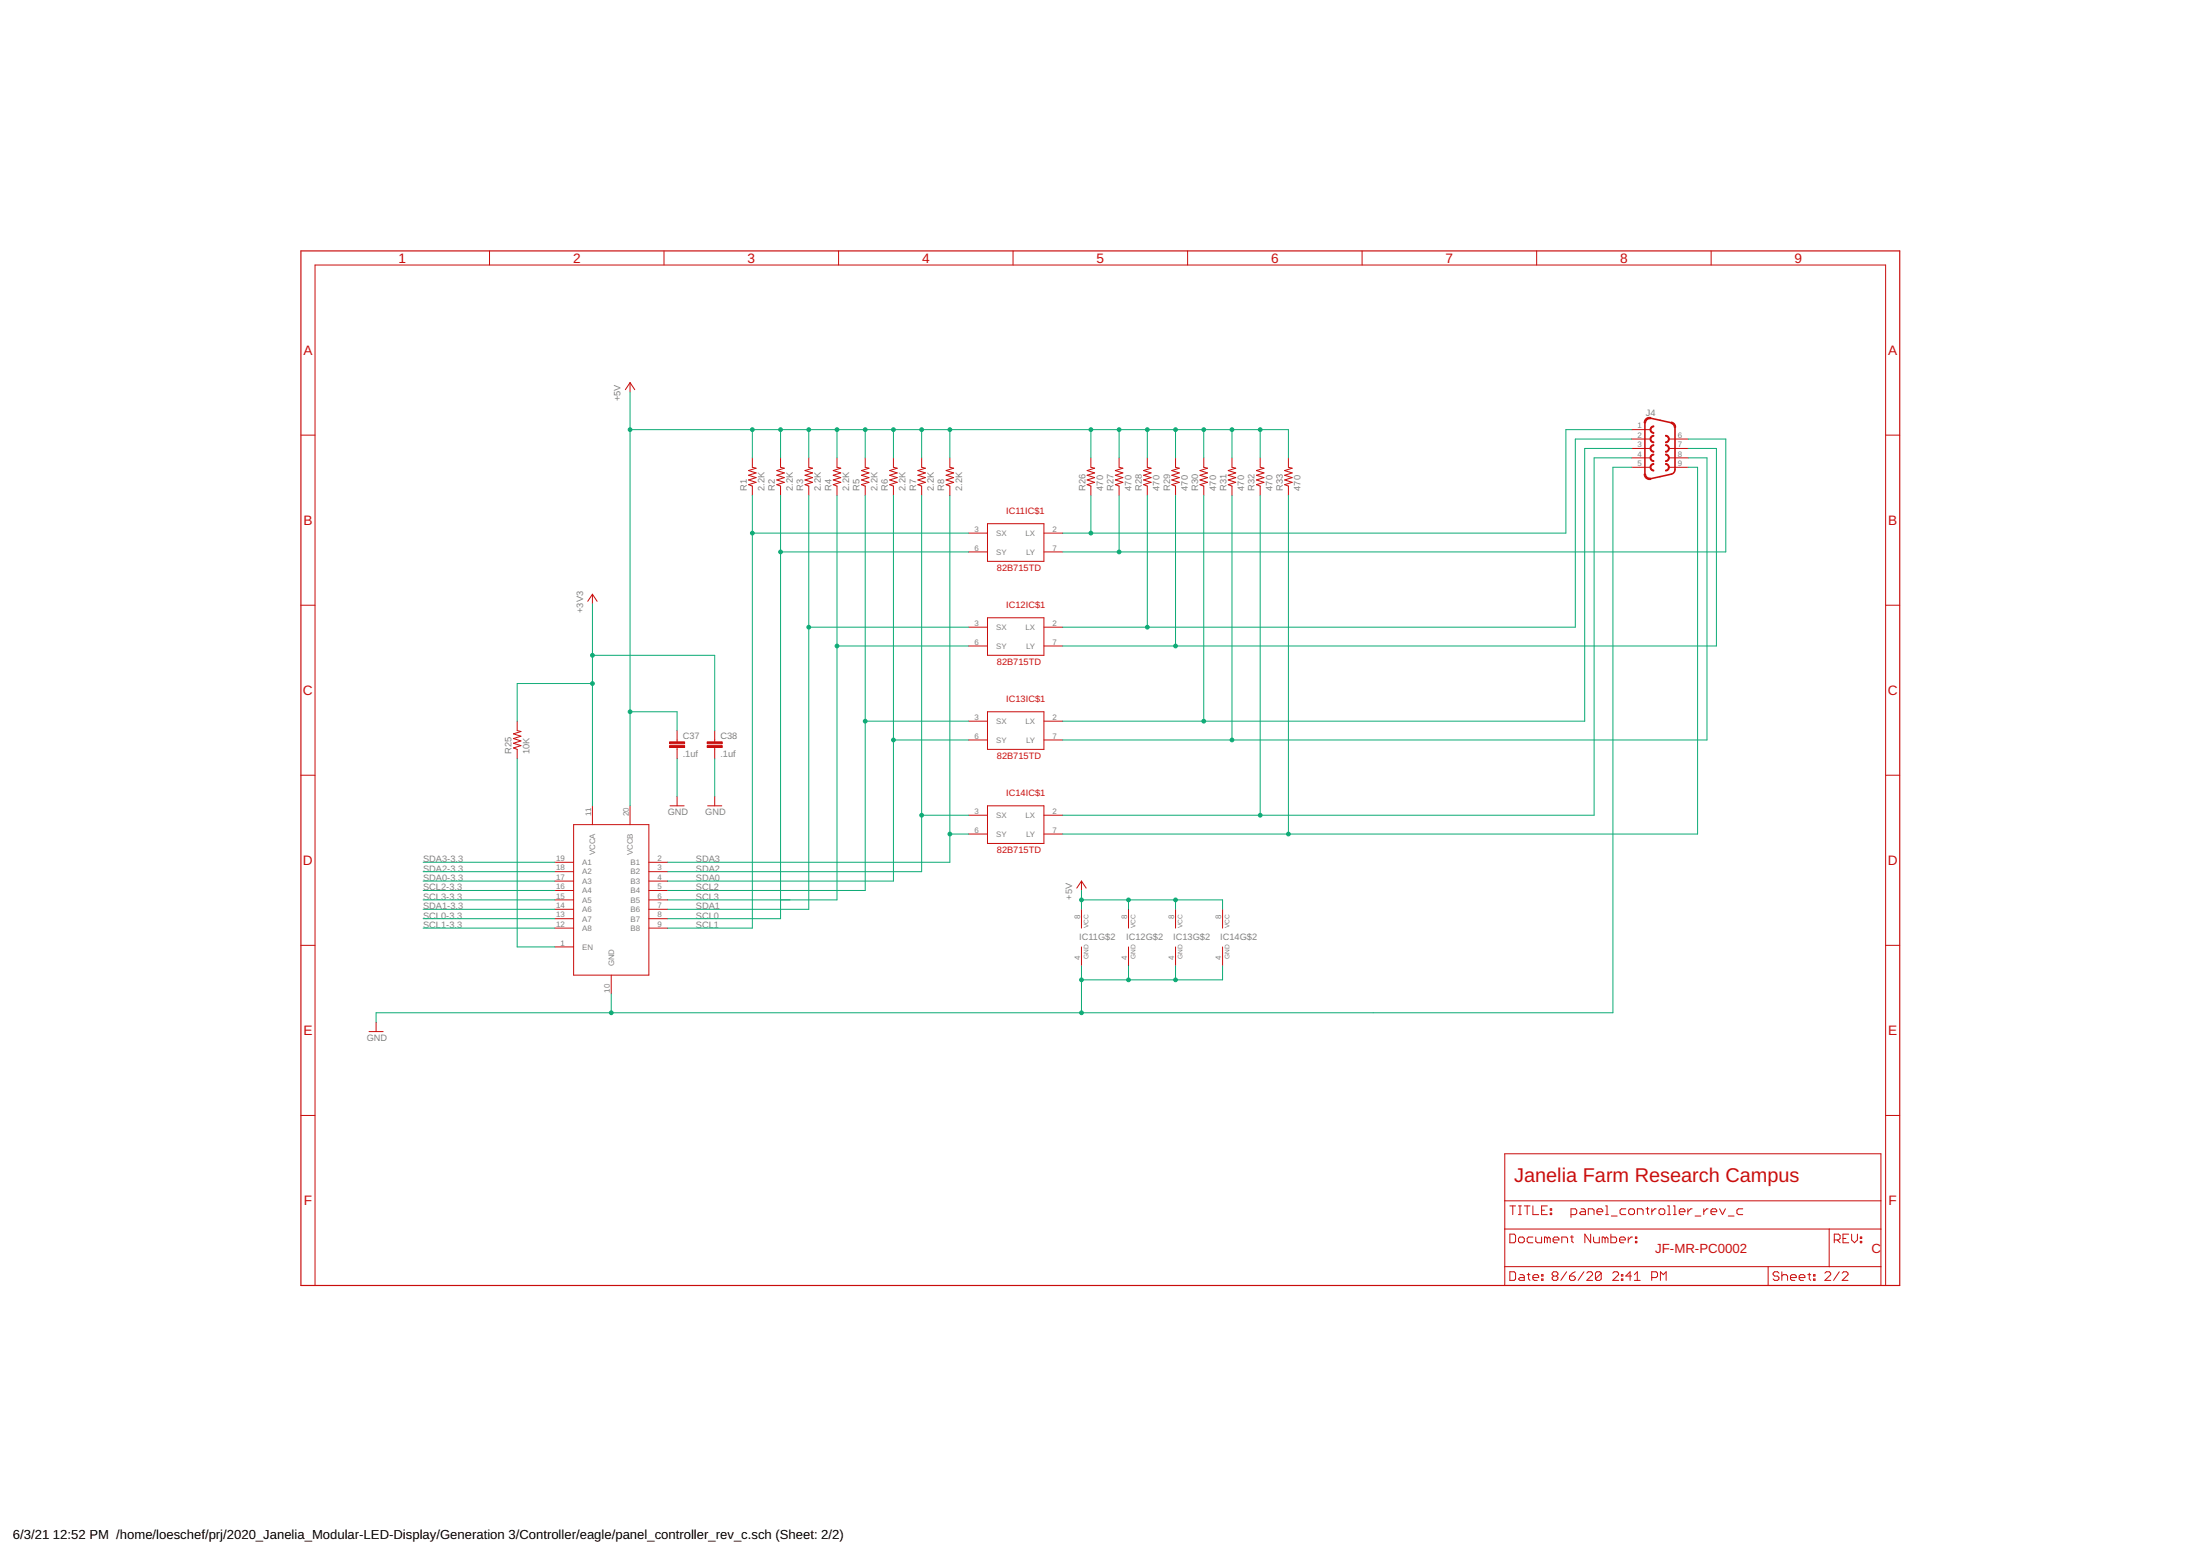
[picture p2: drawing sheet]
<svg xmlns="http://www.w3.org/2000/svg" width="594mm" height="420mm" viewBox="0 0 594 420" stroke-linecap="round" stroke-linejoin="round" font-family="sans-serif">
<g fill="none" stroke="#c90d0c" stroke-width=".27">
<path d="M132.2 67.8v3.8M179.3 67.8v3.8M226.4 67.8v3.8M273.6 67.8v3.8M320.7 67.8v3.8M367.8 67.8v3.8M415 67.8v3.8M462.1 67.8v3.8M81.3 117.5h3.8M170.1 103.3v2.6M170.1 103.3l1.3 1.9M170.1 103.3l-1.2 1.9"/>
<path d="M440.6 116h5.1M440.6 118.6h5.1M450.8 118.6h5.1M509.2 117.5h3.8M203.2 123.6v2.6l1 .2-2.1 .7 2.1 .6-2.1 .6 2.1 .7-2.1 .6 2.1 .6-2.1 .7 1.1 .4v2.5M210.8 123.6v2.6l1 .2-2 .7 2 .6-2 .6 2 .7-2 .6 2 .6-2 .7 1 .4v2.5M218.4 123.6v2.6l1 .2-2 .7 2 .6-2 .6 2 .7-2 .6 2 .6-2 .7 1 .4v2.5M226 123.6v2.6l1 .2-2 .7 2 .6-2 .6 2 .7-2 .6 2 .6-2 .7 1 .4v2.5M233.6 123.6v2.6l1.1 .2-2.1 .7 2.1 .6-2.1 .6 2.1 .7-2.1 .6 2.1 .6-2.1 .7 1 .4v2.5M241.3 123.6v2.6l1 .2-2.1 .7 2.1 .6-2.1 .6 2.1 .7-2.1 .6 2.1 .6-2.1 .7 1.1 .4v2.5M248.9 123.6v2.6l1 .2-2 .7 2 .6-2 .6 2 .7-2 .6 2 .6-2 .7 1 .4v2.5M256.5 123.6v2.6l1 .2-2 .7 2 .6-2 .6 2 .7-2 .6 2 .6-2 .7 1 .4v2.5"/>
<path d="M294.6 123.6v2.6l1 .2-2 .7 2 .6-2 .6 2 .7-2 .6 2 .6-2 .7 1 .4v2.5M302.2 123.6v2.6l1 .2-2 .7 2 .6-2 .6 2 .7-2 .6 2 .6-2 .7 1 .4v2.5M309.8 123.6v2.6l1 .2-2 .7 2 .6-2 .6 2 .7-2 .6 2 .6-2 .7 1 .4v2.5M317.4 123.6v2.6l1.1 .2-2.1 .7 2.1 .6-2.1 .6 2.1 .7-2.1 .6 2.1 .6-2.1 .7 1 .4v2.5M325.1 123.6v2.6l1 .2-2.1 .7 2.1 .6-2.1 .6 2.1 .7-2.1 .6 2.1 .6-2.1 .7 1.1 .4v2.5M332.7 123.6v2.6l1 .2-2 .7 2 .6-2 .6 2 .7-2 .6 2 .6-2 .7 1 .4v2.5M340.3 123.6v2.6l1 .2-2 .7 2 .6-2 .6 2 .7-2 .6 2 .6-2 .7 1 .4v2.5M347.9 123.6v2.6l1 .2-2 .7 2 .6-2 .6 2 .7-2 .6 2 .6-2 .7 1 .4v2.5M440.6 121.1h5.1M440.6 123.6h5.1M440.6 126.2h5.1M450.8 121.1h5.1"/>
<path d="M450.8 123.6h5.1M450.8 126.2h5.1M261.6 144h5.1M261.6 149h5.1M266.7 141.4h15.2v10.2h-15.2zM281.9 144h5.1M281.9 149h5.1M81.3 163.4h3.8M160 160.5v2.5M160 160.5l1.2 1.9M160 160.5l-1.3 1.9M261.6 169.4h5.1"/>
<path d="M261.6 174.4h5.1M266.7 166.8h15.2v10.2h-15.2zM281.9 169.4h5.1M281.9 174.4h5.1M509.2 163.4h3.8M139.7 194.7v2.6l1 .2-2.1 .7 2.1 .6-2.1 .6 2.1 .7-2.1 .6 2.1 .6-2.1 .7 1.1 .4v2.5M182.8 197.3v3M193 197.3v3M261.6 194.7h5.1M261.6 199.8h5.1M266.7 192.2h15.2v10.2h-15.2zM281.9 194.7h5.1"/>
<path d="M281.9 199.8h5.1M81.3 209.3h3.8M160 217.6v5.1M170.1 217.6v5.1M180.9 217.6h3.8M182.8 201.8v3.1M182.8 215.1v2.5M191.1 217.6h3.8M193 201.8v3.1M193 215.1v2.5M266.7 217.6h15.2v10.2h-15.2zM509.2 209.3h3.8"/>
<path d="M149.8 232.8h5.1M149.8 235.4h5.1M149.8 237.9h5.1M154.9 222.7h20.3v40.6h-20.3zM175.2 232.8h5.1M175.2 235.4h5.1M175.2 237.9h5.1M261.6 220.1h5.1M261.6 225.2h5.1M281.9 220.1h5.1M281.9 225.2h5.1M292 237.9v2.6"/>
<path d="M292 237.9l1.3 1.9M292 237.9l-1.2 1.9M81.3 255.3h3.8M149.8 240.5h5.1M149.8 243h5.1M149.8 245.5h5.1M149.8 248.1h5.1M149.8 250.6h5.1M149.8 255.7h5.1M175.2 240.5h5.1M175.2 243h5.1M175.2 245.5h5.1"/>
<path d="M175.2 248.1h5.1M175.2 250.6h5.1M292 245.5v5.1M292 255.7v5.1M304.7 245.5v5.1M304.7 255.7v5.1M317.4 245.5v5.1M317.4 255.7v5.1M330.1 245.5v5.1M330.1 255.7v5.1M509.2 255.3h3.8M99.7 278.6h3.8"/>
<path d="M101.6 276v2.6M165.1 263.3v5.1M81.3 301.2h3.8M406.3 311.6h101.6v35.5h-101.6zM509.2 301.2h3.8M406.3 331.9h101.6M406.3 324.3h101.6M407.7 333.2h1.2l.4 .4v1.6l-.4 .4h-1.2zM407.7 325.6h1.6M408.5 325.6v2.4M410 334.4l.4-.4h.8l.4 .4v.8l-.4 .4h-.8l-.4-.4zM410 325.6h.8"/>
<path d="M410 328h.8M410.4 325.6v2.4M411.6 325.6h1.6M412.4 325.6v2.4M413.9 325.6v2.4h1.6M413.9 334h-1.1l-.4 .4v.8l.4 .4h1.1M414.7 334v1.2l.4 .4h1.2v-1.6M416.3 326.8h.8M417.8 325.6h-1.5v2.4h1.5M417.8 334.4l-.4-.4h-.3v1.6M417.8 334.4l.4-.4 .4 .4v1.2M417.8 334.4v1.2"/>
<path d="M418.6 327.6h.4v.4h-.4zM418.6 326.4h.4v.4h-.4zM419.4 334.8h1.6v-.4l-.4-.4h-.8l-.4 .4v.8l.4 .4h.8M421.7 335.6v-1.6h1.2l.4 .4v1.2M424.1 334h.8M424.2 328h1.2l.4-.4v-.8l-.4-.4h-1.2v2.3M424.5 333.6v1.6l.4 .4M427 326.4h.7l.4 .4v1.2h-1.1l-.4-.4 .4-.4h1.1M428.9 328v-1.6h1.2l.3 .4v1.2M429.5 333.2v2.4l-1.5-2.4v2.4M430.3 334v1.2l.4 .4h1.2v-1.6M431.2 327.2h1.6v-.4l-.4-.4h-.8l-.4 .4v.8l.4 .4h.8"/>
<path d="M433.4 334.4l-.4-.4h-.4v1.6M433.4 334.4v1.2M433.4 334.4l.4-.4 .4 .4v1.2M433.6 325.6h.4v2.4M433.6 328h.7M435 333.2v2.4h1.2l.3-.4v-.8l-.3-.4h-1.2M435.1 328.4h1.6M437.3 334.8h1.6v-.4l-.4-.4h-.8l-.4 .4v.8l.4 .4h.8M439 326.4h-1.1l-.4 .4v.8l.4 .4h1.1M439.7 334v1.6M439.8 326.8l.4-.4h.8l.4 .4v.8l-.4 .4h-.8l-.4-.4zM440.8 334h-.4l-.7 .8"/>
<path d="M441.6 335.2h.4v.4h-.4zM441.6 334h.4v.4h-.4zM442.2 328v-1.6h1.1l.4 .4v1.2M444.5 326.4h.8M444.9 326v1.6l.4 .4M446 326.4v1.6M447.2 326.4h-.4l-.8 .8M448 326.8l.4-.4h.8l.4 .4v.8l-.4 .4h-.8l-.4-.4zM450.3 325.6h.4v2.4M450.3 328h.8M451.9 325.6h.4v2.4M451.9 328h.8"/>
<path d="M453.5 327.2h1.5v-.4l-.4-.4h-.8l-.3 .4v.8l.3 .4h.8M455.8 326.4v1.6M456.9 326.4h-.3l-.8 .8M457.7 328.4h1.6M460.1 326.4v1.6M461.2 326.4h-.3l-.8 .8M462 327.2h1.6v-.4l-.4-.4h-.8l-.4 .4v.8l.4 .4h.8M464.4 326.4l.7 1.6 .8-1.6M466.7 328.4h1.5M470.6 326.4h-1.2l-.4 .4v.8l.4 .4h1.2M493.9 331.9v10.1M495.3 334.8h1.2l.4-.4v-.8l-.4-.4h-1.2v2.4"/>
<path d="M496.1 334.8l.8 .8M497.7 334.4h.8M499.2 333.2h-1.5v2.4h1.5M500 333.2v1.6l.8 .8 .8-.8v-1.6M502.3 335.2h.4v.4h-.4zM502.3 334h.4v.4h-.4zM85.1 347.1v-275.5h424.1v275.5M406.3 342h101.6M407.7 343.4h1.2l.4 .4v1.6l-.4 .3h-1.2zM410.4 344.2h.8l.4 .4v1.1h-1.2l-.4-.3 .4-.4h1.2M412.4 344.2h.8M412.8 343.8v1.6l.4 .3"/>
<path d="M413.9 345h1.6v-.4l-.4-.4h-.8l-.4 .4v.8l.4 .3h.8M416.3 345.4h.4v.3h-.4zM416.3 344.2h.4v.4h-.4zM419.5 344.6l-.4 .4v.4l.4 .3h.8l.4-.3v-.4l-.4-.4M419.5 344.6l-.4-.4v-.4l.4-.4h.8l.4 .4v.4l-.4 .4M419.5 344.6h.8M423 343.4l-1.5 2.3M423.8 344.6h1.2l.4 .4v.4l-.4 .3h-.8l-.4-.3zM425.4 343.4l-.8 .4-.8 .8M427.7 343.4l-1.6 2.3M428.5 343.8l.4-.4h.8l.3 .4v.4l-1.5 1.5h1.5M432.4 343.8v1.6l-.4 .3h-.8l-.4-.3"/>
<path d="M432.4 343.8l-.4-.4h-.8l-.4 .4v1.6M432.4 343.8l-1.6 1.6M435.5 343.8l.4-.4h.8l.4 .4v.4l-1.6 1.5h1.6M437.8 345.4h.4v.3h-.4zM437.8 344.2h.4v.4h-.4zM440.6 344.6h-1.6l1.2-1.2v2.3M441.3 345.7h1.6M441.3 344.2l.8-.8v2.3M446 345h1.2l.4-.4v-.8l-.4-.4h-1.2v2.3M448.4 345.7v-2.3l.7 .8 .8-.8v2.3M477.5 342v5.1M480.4 343.8l-.4-.4h-.8l-.4 .4v.4l.4 .4h.8l.4 .4v.4l-.4 .3h-.8l-.4-.3"/>
<path d="M481.2 344.6l.3-.4h.8l.4 .4v1.1M481.2 343.4v2.3M483.5 345h1.6v-.4l-.4-.4h-.8l-.4 .4v.8l.4 .3h.8M485.8 345h1.6v-.4l-.4-.4h-.8l-.4 .4v.8l.4 .3h.8M488.2 344.2h.7M488.6 343.8v1.6l.3 .3M489.7 345.4h.4v.3h-.4zM489.7 344.2h.4v.4h-.4zM492.8 343.8l.4-.4h.8l.3 .4v.4l-1.5 1.5h1.5M496.7 343.4l-1.6 2.3M497.5 343.8l.4-.4h.7l.4 .4v.4l-1.5 1.5h1.5"/>
</g>
<g fill="#c90d0c" stroke="#c90d0c" stroke-width=".27">
<path d="M445.9 117.8l.7-.3v.3a.76 .76 0 0 0-.8 .8 .76 .76 0 0 0 .8 .7v.3a1.02 1.02 0 0 1-1-.7 1.02 1.02 0 0 1 .3-1.1z" fill-rule="evenodd"/>
<path d="M449.8 117.5a1.02 1.02 0 0 1 1 1.1 1.02 1.02 0 0 1-1 1v-.3a.76 .76 0 0 0 .7-.7 .76 .76 0 0 0-.7-.8z" fill-rule="evenodd"/>
<path d="M445.9 115.2l.7-.2v.3a.76 .76 0 0 0-.8 .7 .76 .76 0 0 0 .8 .8v.2a1.02 1.02 0 0 1-1-.6 1.02 1.02 0 0 1 .3-1.2z" fill-rule="evenodd"/>
<path d="M449.8 122.6a1.02 1.02 0 0 1 1 1 1.02 1.02 0 0 1-1 1.1v-.3a.76 .76 0 0 0 .7-.8 .76 .76 0 0 0-.7-.7z" fill-rule="evenodd"/>
<path d="M445.9 120.3l.7-.2v.2a.76 .76 0 0 0-.8 .8 .76 .76 0 0 0 .8 .8v.2a1.02 1.02 0 0 1-1-.7 1.02 1.02 0 0 1 .3-1.1z" fill-rule="evenodd"/>
<path d="M449.8 120.1a1.02 1.02 0 0 1 1 1 1.02 1.02 0 0 1-1 1v-.2a.76 .76 0 0 0 .7-.8 .76 .76 0 0 0-.7-.8z" fill-rule="evenodd"/>
<path d="M445.9 122.9l.7-.3v.3a.76 .76 0 0 0-.8 .7 .76 .76 0 0 0 .8 .8v.3a1.02 1.02 0 0 1-1-.7 1.02 1.02 0 0 1 .3-1.1z" fill-rule="evenodd"/>
<path d="M449.8 125.2a1.02 1.02 0 0 1 1 1 1.02 1.02 0 0 1-1 1v-.3a.76 .76 0 0 0 .7-.7 .76 .76 0 0 0-.7-.8z" fill-rule="evenodd"/>
<path d="M445.9 125.4l.7-.2v.2a.76 .76 0 0 0-.8 .8 .76 .76 0 0 0 .8 .7v.3a1.02 1.02 0 0 1-1-.7 1.02 1.02 0 0 1 .3-1.1z" fill-rule="evenodd"/>
<path d="M444.4 113.1l.5-.3 .9-.1-.1 .4h-.6l-.4 .3-.3 .8h-.4z" fill-rule="evenodd"/>
<path d="M451.4 113.9l.7 .4 .4 1.1h-.4l-.1-.6-.7-.5z" fill-rule="evenodd"/>
<path d="M444 128h.4l.3 .8 .4 .3h.6l.1 .4a1.46 1.46 0 0 1-1.8-1.5z" fill-rule="evenodd"/>
</g>
<path d="M444.2 114.2v13.8M445.7 112.9l5.6 1.3M452.3 115.4l-.1 12-.4 .4-.5 .2-5.6 1.3" fill="none" stroke="#c90d0c" stroke-width=".42"/>
<path d="M81.3 67.8h431.7v279.3h-431.7z" fill="none" stroke="#c90d0c" stroke-width=".32"/>
<g fill="#c90d0c" stroke="#c90d0c" stroke-width=".27">
<path d="M180.8 201.3h4.1v.5h-4.1z"/>
<path d="M180.8 200.3h4.1v.5h-4.1z"/>
<path d="M191 201.3h4v.5h-4z"/>
<path d="M191 200.3h4v.5h-4z"/>
</g>
<g fill="none" stroke="#0dab76" stroke-width=".27">
<path d="M170.1 116h177.8v7.6M170.1 105.9v111.7M203.2 116v7.6M210.8 116v7.6M218.4 116v7.6M226 116v7.6M233.6 116v7.6M241.3 116v7.6M248.9 116v7.6M256.5 116v7.6M294.6 116v7.6M302.2 116v7.6"/>
<path d="M309.8 116v7.6M317.4 116v7.6M325.1 116v7.6M332.7 116v7.6M340.3 116v7.6M440.6 118.6h-15.2v50.8h-138.4M440.6 116h-17.8v28h-135.8M455.9 118.6h10.1v30.4h-179M203.2 133.8v116.8h-22.9M210.8 133.8v114.3h-30.5M218.4 133.8v111.7h-38.1M226 133.8v109.2h-45.7"/>
<path d="M233.6 133.8v106.7h-53.3M241.3 133.8v104.1h-61M248.9 133.8v101.6h-68.6M256.5 133.8v99h-76.2M294.6 133.8v10.2M302.2 133.8v15.2M309.8 133.8v35.6M317.4 133.8v40.6M325.1 133.8v60.9M332.7 133.8v66M340.3 133.8v86.3M347.9 133.8v91.4"/>
<path d="M440.6 121.1h-12.7v73.6h-140.9M440.6 123.6h-10.1v96.5h-143.5M440.6 126.2h-5.1v147.3h-333.9v2.5M455.9 121.1h7.6v53.3h-176.5M455.9 123.6h5v76.2h-173.9M455.9 126.2h2.5v99h-171.4M203.2 144h58.4M210.8 149h50.8M160 177h33v20.3M160 163v54.6M218.4 169.4h43.2M226 174.4h35.6"/>
<path d="M160 184.6h-20.3v10.1M170.1 192.2h12.7v5.1M233.6 194.7h28M241.3 199.8h20.3M139.7 204.9v50.8h10.1M182.8 204.9v10.2M193 204.9v10.2M114.3 237.9h35.5M114.3 235.4h35.5M114.3 232.8h35.5M248.9 220.1h12.7M256.5 225.2h5.1"/>
<path d="M114.3 243h35.5M114.3 250.6h35.5M114.3 248.1h35.5M114.3 245.5h35.5M114.3 240.5h35.5M292 243h38.1v2.5M292 240.5v5M304.7 243v2.5M317.4 243v2.5M165.1 268.4v5.1M292 260.8v12.7M304.7 260.8v3.8"/>
<path d="M317.4 260.8v3.8M330.1 260.8v3.8h-38.1"/>
</g>
<g fill="#0dab76" stroke="#0dab76" stroke-width=".27">
<circle cx="309.8" cy="169.4" r=".51"/>
<circle cx="317.4" cy="174.4" r=".51"/>
<circle cx="325.1" cy="194.7" r=".51"/>
<circle cx="340.3" cy="220.1" r=".51"/>
<circle cx="347.9" cy="225.2" r=".51"/>
<circle cx="165.1" cy="273.5" r=".51"/>
<circle cx="292" cy="264.6" r=".51"/>
<circle cx="304.7" cy="264.6" r=".51"/>
<circle cx="317.4" cy="264.6" r=".51"/>
<circle cx="292" cy="273.5" r=".51"/>
<circle cx="332.7" cy="199.8" r=".51"/>
<circle cx="302.2" cy="149" r=".51"/>
<circle cx="294.6" cy="144" r=".51"/>
<circle cx="292" cy="243" r=".51"/>
<circle cx="304.7" cy="243" r=".51"/>
<circle cx="317.4" cy="243" r=".51"/>
<circle cx="170.1" cy="116" r=".51"/>
<circle cx="203.2" cy="116" r=".51"/>
<circle cx="210.8" cy="116" r=".51"/>
<circle cx="218.4" cy="116" r=".51"/>
<circle cx="226" cy="116" r=".51"/>
<circle cx="233.6" cy="116" r=".51"/>
<circle cx="241.3" cy="116" r=".51"/>
<circle cx="248.9" cy="116" r=".51"/>
<circle cx="256.5" cy="116" r=".51"/>
<circle cx="294.6" cy="116" r=".51"/>
<circle cx="302.2" cy="116" r=".51"/>
<circle cx="309.8" cy="116" r=".51"/>
<circle cx="317.4" cy="116" r=".51"/>
<circle cx="340.3" cy="116" r=".51"/>
<circle cx="332.7" cy="116" r=".51"/>
<circle cx="325.1" cy="116" r=".51"/>
<circle cx="170.1" cy="192.2" r=".51"/>
<circle cx="160" cy="184.6" r=".51"/>
<circle cx="160" cy="177" r=".51"/>
<circle cx="256.5" cy="225.2" r=".51"/>
<circle cx="248.9" cy="220.1" r=".51"/>
<circle cx="241.3" cy="199.8" r=".51"/>
<circle cx="233.6" cy="194.7" r=".51"/>
<circle cx="226" cy="174.4" r=".51"/>
<circle cx="218.4" cy="169.4" r=".51"/>
<circle cx="210.8" cy="149" r=".51"/>
<circle cx="203.2" cy="144" r=".51"/>
</g>
<text font-size="5.4" fill="#c90d0c" x="408.9" y="319.2">Janelia Farm Research Campus</text>
<g font-size="3.7" fill="#c90d0c">
<text x="107.6" y="71">1</text>
<text x="154.7" y="71">2</text>
<text x="201.9" y="71">3</text>
<text x="249" y="71">4</text>
<text x="296.1" y="71">5</text>
<text x="343.2" y="71">6</text>
<text x="390.4" y="71">7</text>
<text x="437.5" y="71">8</text>
<text x="484.6" y="71">9</text>
<text x="81.9" y="95.8">A</text>
<text x="509.9" y="95.8">A</text>
<text x="81.9" y="141.7">B</text>
<text x="509.9" y="141.7">B</text>
<text x="81.8" y="187.7">C</text>
<text x="509.8" y="187.7">C</text>
<text x="81.8" y="233.6">D</text>
<text x="509.8" y="233.6">D</text>
<text x="81.9" y="279.5">E</text>
<text x="509.9" y="279.5">E</text>
<text x="82" y="325.4">F</text>
<text x="510" y="325.4">F</text>
</g>
<g font-size="3.6" fill="#c90d0c">
<text x="447" y="338.2">JF-MR-PC0002</text>
<text x="505.4" y="338.2">C</text>
</g>
<g font-size="3.5">
<text x="3.5" y="415.7">6/3/21</text>
<text x="14.3" y="415.7">12:52 PM /home/loeschef/prj/2020_Janelia_Modular-LED-Display/Generation 3/Controller/eagle/panel_controller_rev_c.sch (Sheet: 2/2)</text>
</g>
<g font-size="2.5" fill="#808080">
<text x="167.6" y="108.4" transform="rotate(-90 167.6 108.4)">+5V</text>
<text x="444.4" y="112.2">J4</text>
<text x="201.7" y="132.5" transform="rotate(-90 201.7 132.5)">R1</text>
<text x="206.5" y="132.5" transform="rotate(-90 206.5 132.5)">2.2K</text>
<text x="209.3" y="132.5" transform="rotate(-90 209.3 132.5)">R2</text>
<text x="214.1" y="132.5" transform="rotate(-90 214.1 132.5)">2.2K</text>
<text x="216.9" y="132.5" transform="rotate(-90 216.9 132.5)">R3</text>
<text x="221.7" y="132.5" transform="rotate(-90 221.7 132.5)">2.2K</text>
<text x="224.5" y="132.5" transform="rotate(-90 224.5 132.5)">R4</text>
<text x="229.3" y="132.5" transform="rotate(-90 229.3 132.5)">2.2K</text>
<text x="232.1" y="132.5" transform="rotate(-90 232.1 132.5)">R5</text>
<text x="236.9" y="132.5" transform="rotate(-90 236.9 132.5)">2.2K</text>
<text x="239.8" y="132.5" transform="rotate(-90 239.8 132.5)">R6</text>
<text x="244.6" y="132.5" transform="rotate(-90 244.6 132.5)">2.2K</text>
<text x="247.4" y="132.5" transform="rotate(-90 247.4 132.5)">R7</text>
<text x="252.2" y="132.5" transform="rotate(-90 252.2 132.5)">2.2K</text>
<text x="255" y="132.5" transform="rotate(-90 255 132.5)">R8</text>
<text x="259.8" y="132.5" transform="rotate(-90 259.8 132.5)">2.2K</text>
<text x="293.1" y="132.5" transform="rotate(-90 293.1 132.5)">R26</text>
<text x="297.9" y="132.5" transform="rotate(-90 297.9 132.5)">470</text>
<text x="300.7" y="132.5" transform="rotate(-90 300.7 132.5)">R27</text>
<text x="305.5" y="132.5" transform="rotate(-90 305.5 132.5)">470</text>
<text x="308.3" y="132.5" transform="rotate(-90 308.3 132.5)">R28</text>
<text x="313.1" y="132.5" transform="rotate(-90 313.1 132.5)">470</text>
<text x="315.9" y="132.5" transform="rotate(-90 315.9 132.5)">R29</text>
<text x="320.7" y="132.5" transform="rotate(-90 320.7 132.5)">470</text>
<text x="323.6" y="132.5" transform="rotate(-90 323.6 132.5)">R30</text>
<text x="328.4" y="132.5" transform="rotate(-90 328.4 132.5)">470</text>
<text x="331.2" y="132.5" transform="rotate(-90 331.2 132.5)">R31</text>
<text x="336" y="132.5" transform="rotate(-90 336 132.5)">470</text>
<text x="338.8" y="132.5" transform="rotate(-90 338.8 132.5)">R32</text>
<text x="343.6" y="132.5" transform="rotate(-90 343.6 132.5)">470</text>
<text x="346.4" y="132.5" transform="rotate(-90 346.4 132.5)">R33</text>
<text x="351.2" y="132.5" transform="rotate(-90 351.2 132.5)">470</text>
<text x="157.4" y="165.5" transform="rotate(-90 157.4 165.5)">+3V3</text>
<text x="138.2" y="203.6" transform="rotate(-90 138.2 203.6)">R25</text>
<text x="143" y="203.6" transform="rotate(-90 143 203.6)">10K</text>
<text x="184.4" y="199.4">C37</text>
<text x="194.5" y="199.4">C38</text>
<text x="184.4" y="204.5">.1uf</text>
<text x="194.5" y="204.5">.1uf</text>
<text x="180.3" y="220.1">GND</text>
<text x="190.5" y="220.1">GND</text>
<text x="114.3" y="232.8">SDA3-3.3</text>
<text x="187.9" y="232.8">SDA3</text>
<text x="114.3" y="237.9">SDA0-3.3</text>
<text x="114.3" y="235.4">SDA2-3.3</text>
<text x="187.9" y="235.4">SDA2</text>
<text x="187.9" y="237.9">SDA0</text>
<text x="114.3" y="245.5">SDA1-3.3</text>
<text x="114.3" y="243">SCL3-3.3</text>
<text x="114.3" y="240.5">SCL2-3.3</text>
<text x="187.9" y="240.5">SCL2</text>
<text x="187.9" y="243">SCL3</text>
<text x="187.9" y="245.5">SDA1</text>
<text x="289.5" y="243" transform="rotate(-90 289.5 243)">+5V</text>
<text x="114.3" y="250.6">SCL1-3.3</text>
<text x="114.3" y="248.1">SCL0-3.3</text>
<text x="187.9" y="248.1">SCL0</text>
<text x="187.9" y="250.6">SCL1</text>
<text x="291.4" y="253.8">IC11G$2</text>
<text x="304.1" y="253.8">IC12G$2</text>
<text x="316.8" y="253.8">IC13G$2</text>
<text x="329.5" y="253.8">IC14G$2</text>
<text x="99" y="281.1">GND</text>
</g>
<g font-size="2.5" fill="#c90d0c">
<text x="271.7" y="138.9">IC11IC$1</text>
<text x="269.2" y="154.1">82B715TD</text>
<text x="271.7" y="164.3">IC12IC$1</text>
<text x="269.2" y="179.5">82B715TD</text>
<text x="271.7" y="189.7">IC13IC$1</text>
<text x="269.2" y="204.9">82B715TD</text>
<text x="271.7" y="215.1">IC14IC$1</text>
<text x="269.2" y="230.3">82B715TD</text>
</g>
<g font-size="2.1" fill="#808080">
<text x="442.2" y="115.7">1</text>
<text x="442.2" y="118.2">2</text>
<text x="453.1" y="118.2">6</text>
<text x="442.2" y="120.7">3</text>
<text x="442.2" y="123.3">4</text>
<text x="442.2" y="125.8">5</text>
<text x="453.1" y="120.7">7</text>
<text x="453.1" y="123.3">8</text>
<text x="453.1" y="125.8">9</text>
<text x="263.1" y="143.6">3</text>
<text x="284.2" y="143.6">2</text>
<text x="263.1" y="148.7">6</text>
<text x="269" y="144.7">SX</text>
<text x="269" y="149.8">SY</text>
<text x="276.9" y="144.7">LX</text>
<text x="277.1" y="149.8">LY</text>
<text x="284.2" y="148.7">7</text>
<text x="263.1" y="169">3</text>
<text x="269" y="170.1">SX</text>
<text x="276.9" y="170.1">LX</text>
<text x="284.2" y="169">2</text>
<text x="263.1" y="174.1">6</text>
<text x="269" y="175.2">SY</text>
<text x="277.1" y="175.2">LY</text>
<text x="284.2" y="174.1">7</text>
<text x="263.1" y="194.4">3</text>
<text x="269" y="195.5">SX</text>
<text x="276.9" y="195.5">LX</text>
<text x="284.2" y="194.4">2</text>
<text x="263.1" y="199.5">6</text>
<text x="269" y="200.6">SY</text>
<text x="277.1" y="200.6">LY</text>
<text x="284.2" y="199.5">7</text>
<text x="159.6" y="220.3" transform="rotate(-90 159.6 220.3)">11</text>
<text x="169.8" y="220.3" transform="rotate(-90 169.8 220.3)">20</text>
<text x="263.1" y="219.8">3</text>
<text x="269" y="220.9">SX</text>
<text x="276.9" y="220.9">LX</text>
<text x="284.2" y="219.8">2</text>
<text x="263.1" y="224.9">6</text>
<text x="269" y="226">SY</text>
<text x="277.1" y="226">LY</text>
<text x="284.2" y="224.9">7</text>
<text x="150.2" y="232.5">19</text>
<text x="157.2" y="233.6">A1</text>
<text x="160.7" y="231" transform="rotate(-90 160.7 231)">VCCA</text>
<text x="170.3" y="233.6">B1</text>
<text x="170.9" y="231" transform="rotate(-90 170.9 231)">VCCB</text>
<text x="177.6" y="232.5">2</text>
<text x="150.2" y="235">18</text>
<text x="150.2" y="237.6">17</text>
<text x="157.2" y="236.1">A2</text>
<text x="157.2" y="238.7">A3</text>
<text x="170.3" y="236.1">B2</text>
<text x="170.3" y="238.7">B3</text>
<text x="177.6" y="235">3</text>
<text x="177.6" y="237.6">4</text>
<text x="150.2" y="240.1">16</text>
<text x="150.2" y="242.6">15</text>
<text x="150.2" y="245.2">14</text>
<text x="157.2" y="241.2">A4</text>
<text x="157.2" y="243.8">A5</text>
<text x="170.3" y="241.2">B4</text>
<text x="170.3" y="243.8">B5</text>
<text x="177.6" y="240.1">5</text>
<text x="177.6" y="242.6">6</text>
<text x="177.6" y="245.2">7</text>
<text x="150.2" y="247.7">13</text>
<text x="150.2" y="250.3">12</text>
<text x="157.2" y="246.3">A6</text>
<text x="157.2" y="248.8">A7</text>
<text x="157.2" y="251.4">A8</text>
<text x="170.3" y="246.3">B6</text>
<text x="170.3" y="248.8">B7</text>
<text x="170.3" y="251.4">B8</text>
<text x="177.6" y="247.7">8</text>
<text x="177.6" y="250.3">9</text>
<text x="291.7" y="248.3" transform="rotate(-90 291.7 248.3)">8</text>
<text x="304.4" y="248.3" transform="rotate(-90 304.4 248.3)">8</text>
<text x="317.1" y="248.3" transform="rotate(-90 317.1 248.3)">8</text>
<text x="329.8" y="248.3" transform="rotate(-90 329.8 248.3)">8</text>
<text x="151.4" y="255.3">1</text>
<text x="157.2" y="256.5">EN</text>
<text x="165.8" y="261" transform="rotate(-90 165.8 261)">GND</text>
<text x="291.7" y="259.2" transform="rotate(-90 291.7 259.2)">4</text>
<text x="304.4" y="259.2" transform="rotate(-90 304.4 259.2)">4</text>
<text x="317.1" y="259.2" transform="rotate(-90 317.1 259.2)">4</text>
<text x="329.8" y="259.2" transform="rotate(-90 329.8 259.2)">4</text>
<text x="164.7" y="268" transform="rotate(-90 164.7 268)">10</text>
</g>
<g font-size="1.8" fill="#808080">
<text x="294" y="250.6" transform="rotate(-90 294 250.6)">VCC</text>
<text x="306.7" y="250.6" transform="rotate(-90 306.7 250.6)">VCC</text>
<text x="319.3" y="250.6" transform="rotate(-90 319.3 250.6)">VCC</text>
<text x="332" y="250.6" transform="rotate(-90 332 250.6)">VCC</text>
<text x="294" y="259" transform="rotate(-90 294 259)">GND</text>
<text x="306.7" y="259" transform="rotate(-90 306.7 259)">GND</text>
<text x="319.3" y="259" transform="rotate(-90 319.3 259)">GND</text>
<text x="332" y="259" transform="rotate(-90 332 259)">GND</text>
</g>
</svg>
